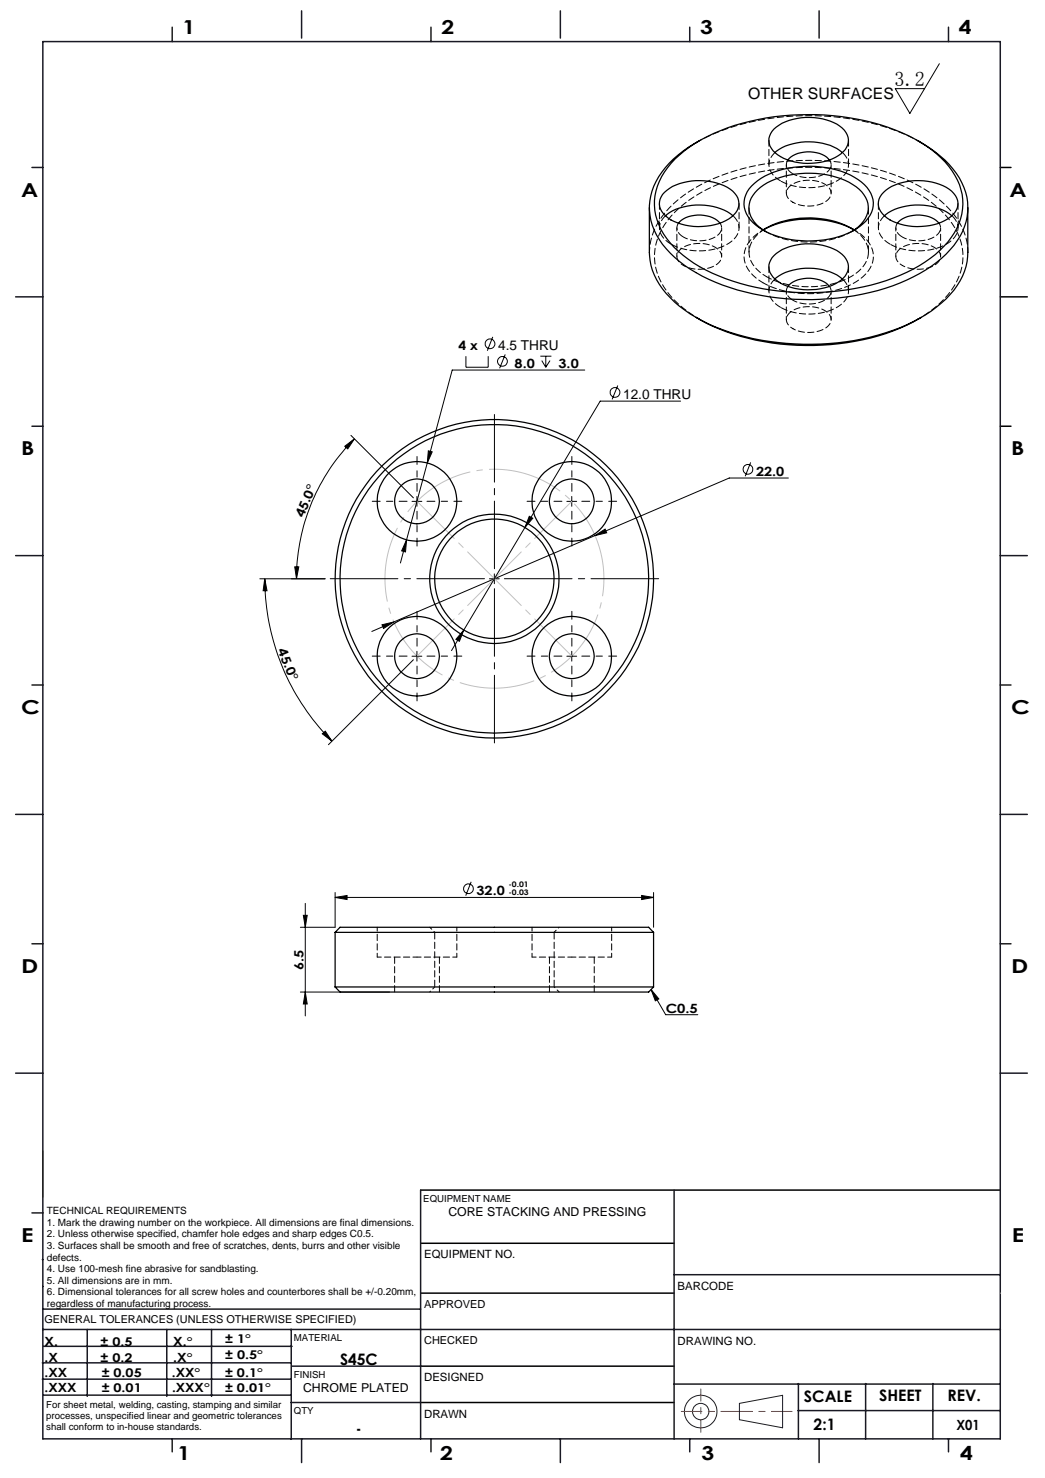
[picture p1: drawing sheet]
<svg xmlns="http://www.w3.org/2000/svg" width="210mm" height="297mm" viewBox="0 0 210 297" stroke-linecap="round" stroke-linejoin="round" font-family="sans-serif">
<g fill="none" stroke="#191924" stroke-width=".2">
<path d="M8.6 231.2v9.4M148.6 282l8.7-1.6v6.5l-8.7-1.6z"/>
<circle cx="140.8" cy="283.7" r="3.3"/>
<circle cx="140.8" cy="283.7" r="1.64"/>
</g>
<path d="M201 33.7h2.2M201 59.7h5.4M201 85.7h2.2M84.5 239.1h116.5M84.6 259.9h50.9M84.6 249.8h50.9M84.6 274.5h50.9M84.5 281.8h51" fill="none" stroke="#000" stroke-width=".3"/>
<path d="M136.9 283.6h22.3" fill="none" stroke="#f00" stroke-width=".2" stroke-dasharray="6.3 1.3 1.3 1.3" stroke-dashoffset="2.2"/>
<path d="M140.8 287.8v-8.7" fill="none" stroke="#f00" stroke-width=".2" stroke-dasharray="6.3 1.3 1.3 1.3" stroke-dashoffset="3.9"/>
<g fill="none" stroke="#191924" stroke-width=".3">
<path d="M8.6 8.4h192.4v280.7h-192.4zM34.6 5.5v2.9M60.6 2.2v5.5M86.6 5.5v2.9M112.6 2.2v5.5M138.6 5.5v2.9M164.6 2.2v5.5M190.6 5.5v2.9M6.4 33.7h2.2M3.1 59.7h5.5M6.4 85.7h2.2M3.1 111.7h5.5"/>
<path d="M201 111.7h5.4M6.4 137.7h2.2M201 137.7h2.2M3.1 163.7h5.5M201 163.7h5.4M6.4 189.6h2.2M201 189.6h2.2M3.1 215.6h5.5M201 215.6h5.4M84.5 239.1v50M135.5 239.1v50M6.4 243.7h2.2"/>
<path d="M8.5 253.1h.1M8.6 258.5h.1M135.5 256.1h65.5M8.5 277.1h49.9M8.5 273.9h49.9M8.6 267.2h192.4M8.6 263.1h75.9M8.8 270.5h49.9M17.5 267.2v13.4M33.5 267.2v13.4M42.5 267.2v13.4M58.5 267.2v22"/>
<path d="M58.6 274.5h26M135.5 278.1h65.5M160.4 278v11.1M174 278v11.1M187.5 278v11.1M8.8 280.3h49.7M34.6 289.1v2.6M58.5 281.8h26M60.6 289.1v4.8M86.6 289.1v2.6M112.6 289.1v4.8M138.6 289.1v2.6"/>
<path d="M160.4 283.5h40.5M164.6 289.1v4.8M190.6 289.1v2.6"/>
</g>
<path d="M201 259.9h.1" fill="none" stroke="#c0c0c0" stroke-width=".2"/>
<g fill="none" stroke="#000" stroke-width=".2">
<path d="M188.8 12.8l-6 10-2.9-5h5.9M93.6 71.6v2.2h4.5v-2.2M99 67.7l-1.1 2.8M101.5 71.2l-1.1 2.8M108.6 71.6h2.2M108.9 72.5l.8 1.3M109.7 71.6v2.2M110.5 72.5l-.8 1.3M117.5 74.4h-26.6l-5 18.6M124.1 77.5l-1.1 2.8M69.3 89.7l1.9-1.5-1.3 2zM70.5 87.5l12.6 12.5"/>
<path d="M71.2 88.2a39.5 39.5 0 0 0-11.6 28.1M83.8 99.8v1.9M85.9 93l-4.2 15.5M86.1 90.6l.8 .2-1 2.2zM114.9 99.8v1.9M136.8 80.6h-16.2l-27.4 46M150.8 92.9l-1 2.8M158.4 96.1h-11.9l-26.9 11.5M52.2 116.3h13.1M53.2 116.3l.5 2.4h-.8zM53.2 116.3a46.4 46.4 0 0 0 13.5 32.6M59.2 113.9h.8l-.4 2.4z"/>
<path d="M81.7 108.5l-.2 2.4-.8-.2zM81.7 108.5l-1.2 4.6M82.8 100.7h2M98.4 116.3h1.9M99.3 115.3v2M106.4 103.7l.7 .4-1.6 1.9zM113.9 100.7h2M119.6 107.6l2-1.3 .3 .8zM119.6 107.6l-40.5 17.4M76.8 125.6l2.3-.6-2 1.3zM79.1 125l-4.4 1.9M82.8 131.9h2"/>
<path d="M83.1 132.6l-17.1 17M83.8 130.9v2M93.2 126.6l-.9 2.3-.7-.4zM93.2 126.6l-2.5 4.1M113.9 131.9h2M114.9 130.9v2M64.8 147.5l.6-.6 1.3 2zM67.3 179.3v7h-6.9M94.7 177.2l-1.1 2.8M128.9 179.9l2.4 .4-2.4 .5zM131.3 179.3v7M60.4 199.4h17.9"/>
<path d="M61 183.9h.7l-.4 2.4zM61.3 199.4l.4 2.4h-.7zM61.3 181.5v22.6M67.3 180.3l2.4-.4v.9zM67.3 180.3h64M130.8 198.9l1.6 1.8-.7 .4zM130.8 198.9l3 5h6.4"/>
<circle cx="98.5" cy="69.1" r=".98"/>
<circle cx="101" cy="72.6" r=".98"/>
<circle cx="123.6" cy="78.9" r=".98"/>
<circle cx="150.3" cy="94.3" r=".97"/>
<circle cx="94.1" cy="178.6" r=".98"/>
</g>
<path d="M120.4 109.9a22 22 0 0 0-36.8-8.9 22 22 0 0 0 10 36.5 22 22 0 0 0 27.1-26.4l-.3-1.2" fill="none" stroke="#c0c0c0" stroke-width=".2" stroke-dasharray="15.2 1.3 1.3 1.3" stroke-dashoffset="5.2" stroke-linecap="butt"/>
<path d="M97.4 116.3h-31M99.4 114.3v-31M99.4 118.3v31M101.4 116.3h31" fill="none" stroke="#000" stroke-width=".2" stroke-dasharray="15.2 1.3 1.3 1.3" stroke-dashoffset="1.6"/>
<g fill="none" stroke="#000" stroke-width=".2" stroke-dasharray="15.2 1.3 1.3 1.3" stroke-dashoffset="13.6">
<path d="M83.8 98.7v-7M114.9 98.7v-7M81.8 100.7h-7M83.8 102.7v7M85.8 100.7h7M112.9 100.7h-7M114.9 102.7v7M116.9 100.7h7M81.8 131.8h-7M83.8 129.8v-7M83.8 133.8v7M85.8 131.8h7"/>
<path d="M112.9 131.8h-7M114.9 129.8v-7M114.9 133.8v7M116.9 131.8h7"/>
</g>
<path d="M83.8 100.7l31.1 31.1M114.9 100.7l-31.1 31.1" fill="none" stroke="#c0c0c0" stroke-width=".2" stroke-dasharray="15.2 1.3 1.3 1.3" stroke-dashoffset="4.7"/>
<g fill="#000">
<path d="M69.3 89.7l1.9-1.5-1.3 2zM59.2 113.9h.8l-.4 2.4z"/>
<path d="M53.2 116.3l.5 2.4h-.8zM64.8 147.5l.6-.6 1.3 2z"/>
<path d="M76.8 125.6l.3 .7 2-1.3zM119.6 107.6l2.3-.5-.3-.8z"/>
<path d="M61 183.9h.7l-.4 2.4zM61.3 199.4l.4 2.4h-.7z"/>
<path d="M130.8 198.9l1.6 1.8-.7 .4zM81.7 108.5l-1 2.2 .8 .2zM86.1 90.6l-.2 2.4 1-2.2zM93.2 126.6l-1.6 1.9 .7 .4zM106.4 103.7l-.9 2.3 1.6-1.9z"/>
<path d="M128.9 179.9l2.4 .4-2.4 .5zM67.3 180.3l2.4-.4v.9z"/>
</g>
<g fill="none" stroke="#000" stroke-width=".25">
<path d="M133.5 38.7a10.4 10.4 0 0 1 8.1-2.4 8.5 8.5 0 0 1 6.4 3 3.3 3.3 0 0 1-1.5 4.7 12.2 12.2 0 0 1-12.2-.2 3.2 3.2 0 0 1-.8-5.1zM135.7 31.9a33 33 0 0 1 16.6-7.9 49.8 49.8 0 0 1 30.3 3.3 20.6 20.6 0 0 1 9.8 8.9 11.3 11.3 0 0 1-1.9 12.4 28.2 28.2 0 0 1-13.9 8.3 50.3 50.3 0 0 1-33.5-2 22 22 0 0 1-10.3-8.8 11.3 11.3 0 0 1 2.1-13.3zM140.6 28.3a20 20 0 0 0-9.2 9.1 11.7 11.7 0 0 0 2.5 12.6 30.6 30.6 0 0 0 15.9 8.7 52.8 52.8 0 0 0 31.1-1.8 25.1 25.1 0 0 0 11.4-8.5 11.5 11.5 0 0 0-.8-14.5 24.2 24.2 0 0 0-7.1-5.6M151 37.4a15.5 15.5 0 0 1 10.7-4 17.6 17.6 0 0 1 11.4 3.2 5.1 5.1 0 0 1 1.7 6.7 11.2 11.2 0 0 1-7.2 4.5 20 20 0 0 1-15-2 5.5 5.5 0 0 1-2.7-6.6l.6-1.2zM155.5 25.9a11.4 11.4 0 0 1 9.8-2 6.8 6.8 0 0 1 5 3.2 3.3 3.3 0 0 1-1.8 4.2 12.1 12.1 0 0 1-12.2-.2 3.2 3.2 0 0 1-.8-5.2zM155.7 30.7a11.8 11.8 0 0 1 10.4-1.7l2.1 .8 1.1 .9M158.3 32.2a6.2 6.2 0 0 1 6.9-1.2l.9 .6 .6 .6M177.6 38.7a10.3 10.3 0 0 1 8-2.4 8.5 8.5 0 0 1 6.4 3 3.1 3.1 0 0 1-1 4.3 12.1 12.1 0 0 1-12.7 .2 3.3 3.3 0 0 1-1.5-4.2zM130.5 41.7v9a13.5 13.5 0 0 0 5.1 10l2 1.6 2.3 1.5M133.7 43.4a11.4 11.4 0 0 1 9.6-1.9l2.2 .7 1.8 1.2M136.3 44.9a6.2 6.2 0 0 1 6.9-1.2l.9 .6 .6 .6M153.4 46.2a18.5 18.5 0 0 1 18.2 0"/>
<path d="M153.7 46.4a5.4 5.4 0 0 1-3-6 8.7 8.7 0 0 1 6.1-4.7 18.2 18.2 0 0 1 15.2 1.8 4.8 4.8 0 0 1 1.9 6.4 7.4 7.4 0 0 1-2.6 2.5M153.7 46a20.6 20.6 0 0 1 17.6 0M155.5 51.4a10.4 10.4 0 0 1 8.1-2.4 8.5 8.5 0 0 1 6.4 3 3.2 3.2 0 0 1-1.5 4.7 12.1 12.1 0 0 1-12.2-.2 3.2 3.2 0 0 1-.8-5.1zM155.7 56.1a11.9 11.9 0 0 1 11.1-1.5l1.4 .6 1.1 .9M158.3 57.6a6.2 6.2 0 0 1 6.9-1.2l.9 .6 .6 .6M177.7 43.4a11.9 11.9 0 0 1 12.4-.9l1.2 .9M180.3 44.9a6.1 6.1 0 0 1 6.9-1.2l.9 .6 .6 .6M194.5 41.7v9a13.3 13.3 0 0 1-5.3 10.2 34.8 34.8 0 0 1-16 7.2 52.1 52.1 0 0 1-30.8-3l-2.5-1.3M139.9 63.8l.7 .4M185.1 63.8a46.6 46.6 0 0 1-28.3 5.3 42.8 42.8 0 0 1-16.2-4.9M67.3 187.4h64M67.3 198.3h64"/>
<path d="M67.3 198.3l1 1.1h62.1l.9-1.1M67.3 187.4l1-1.1h62.1l.9 1.1M67.3 187.4v10.9M131.3 187.4v10.9"/>
<circle cx="83.8" cy="100.8" r="8"/>
<circle cx="83.8" cy="100.8" r="4.5"/>
<circle cx="99.3" cy="116.3" r="12"/>
<circle cx="99.3" cy="116.3" r="32"/>
<circle cx="99.3" cy="116.3" r="13"/>
<circle cx="99.3" cy="116.3" r="31"/>
<circle cx="114.9" cy="100.8" r="8"/>
<circle cx="114.9" cy="100.8" r="4.5"/>
<circle cx="83.8" cy="131.9" r="8"/>
<circle cx="83.8" cy="131.9" r="4.5"/>
<circle cx="114.9" cy="131.9" r="8"/>
<circle cx="114.9" cy="131.9" r="4.5"/>
</g>
<g fill="none" stroke="#000" stroke-width=".2" stroke-dasharray="1.3 .6" stroke-dashoffset=".4">
<path d="M159.3 34.9a6.7 6.7 0 0 0 7.2-.6 1.66 1.66 0 0 0 .2-2.2M137.3 47.6a6.7 6.7 0 0 0 7.2-.6 1.66 1.66 0 0 0 .2-2.2M153.3 46.2l.7 .4M154 45.8l-.7 .4M154 55.6a6.1 6.1 0 0 1-3.5-5 5.7 5.7 0 0 1 2.9-4.4M171 46.6l.7-.4M171.7 46.2l-.7-.4M181.3 47.6a6.7 6.7 0 0 0 7.2-.6 1.66 1.66 0 0 0 .2-2.2M159.3 60.3a6.7 6.7 0 0 0 7.2-.6 1.66 1.66 0 0 0 .2-2.2M75.8 192.3h8M83.8 192.3h8M106.9 192.3h8"/>
<path d="M114.9 192.3h8"/>
</g>
<path d="M140.6 64.2a18.1 18.1 0 0 1-8.6-9.4 11.5 11.5 0 0 1 2.9-11.4 29.4 29.4 0 0 1 14.3-8 50.1 50.1 0 0 1 33.4 2.5 19.5 19.5 0 0 1 10.2 9.9 11.5 11.5 0 0 1-3.1 12.3l-2.7 2.4-2.6 1.7M75.8 186.3v6M91.8 192.3v-6M106.9 186.3v6M122.9 192.3v-6" fill="none" stroke="#000" stroke-width=".2" stroke-dasharray="1.3 .6" stroke-dashoffset=".5"/>
<path d="M139.9 28.7a48.8 48.8 0 0 1 29.7-5 42.7 42.7 0 0 1 15.6 5M155.7 30.6a3.2 3.2 0 0 0 .6 5.4l.6 .4M133.7 43.3a3.2 3.2 0 0 0 .6 5.4l.6 .4M150.5 41.7v9M153.7 46.4a18.6 18.6 0 0 0 17.6 0M155.7 56a3.2 3.2 0 0 0 .6 5.4l.6 .4M174.5 50.7v-9M177.7 43.3a3.2 3.2 0 0 0 .6 5.4l.6 .4M79.3 192.3v7M88.3 199.3v-7M110.4 192.3v7M119.4 199.3v-7" fill="none" stroke="#000" stroke-width=".2" stroke-dasharray="1.3 .6"/>
<path d="M137.3 53.4a6.7 6.7 0 0 0 7.2-.6 1.85 1.85 0 0 0-.8-3.1 6.7 6.7 0 0 0-7.1 .6 1.85 1.85 0 0 0 .7 3.1M159.3 40.7a6.7 6.7 0 0 0 7.2-.6 1.85 1.85 0 0 0-.8-3.1 6.7 6.7 0 0 0-7.1 .6 1.85 1.85 0 0 0 .7 3.1M181.3 53.4a6.7 6.7 0 0 0 7.2-.6 1.85 1.85 0 0 0-.8-3.1 6.7 6.7 0 0 0-7.1 .6 1.85 1.85 0 0 0 .7 3.1M159.3 66.1a6.7 6.7 0 0 0 7.2-.6 1.85 1.85 0 0 0-.8-3.1 6.7 6.7 0 0 0-7.1 .6 1.85 1.85 0 0 0 .7 3.1M86.4 186.3l1 1M87.4 198.3l-1 1M111.4 187.3l1-1M112.4 199.3l-1-1" fill="none" stroke="#000" stroke-width=".2" stroke-dasharray="1.3 .6" stroke-dashoffset=".7"/>
<path d="M158.3 32.1a1.85 1.85 0 0 0 1 2.8M136.3 44.8a1.85 1.85 0 0 0 1 2.8M158.3 57.5a1.85 1.85 0 0 0 1 2.8M180.3 44.8a1.85 1.85 0 0 0 1 2.8M87.4 187.3v11M111.4 198.3v-11" fill="none" stroke="#000" stroke-width=".2" stroke-dasharray="1.3 .6" stroke-dashoffset="-.1"/>
<path d="M153.7 46a6.6 6.6 0 0 0-4.2 5.7 6.5 6.5 0 0 0 3.8 5.1M194.5 50.7a13.7 13.7 0 0 0-5.5-10.4 38 38 0 0 0-19.4-7.6 49.8 49.8 0 0 0-28.8 4.4 19 19 0 0 0-9.8 10.3l-.4 1.9-.1 1.4" fill="none" stroke="#000" stroke-width=".2" stroke-dasharray="1.3 .6" stroke-dashoffset=".3"/>
<path d="M156.9 36.4a12.1 12.1 0 0 0 12.1-.6 3.1 3.1 0 0 0 .3-5.2M134.9 49.1a12.1 12.1 0 0 0 12.1-.6 3.1 3.1 0 0 0 .3-5.2M178.9 49.1a12.1 12.1 0 0 0 12.1-.6 3.1 3.1 0 0 0 .3-5.2M156.9 61.8a12.1 12.1 0 0 0 12.1-.6 3.1 3.1 0 0 0 .3-5.2" fill="none" stroke="#000" stroke-width=".2" stroke-dasharray="1.3 .6" stroke-dashoffset="-.2"/>
<path d="M153.3 56.8a20.2 20.2 0 0 0 18.8-.2 5.9 5.9 0 0 0 3.3-5.9 7.2 7.2 0 0 0-4.1-4.7M171.7 46.2a5.1 5.1 0 0 1 2.5 6.1 9.4 9.4 0 0 1-6.4 4.6 19 19 0 0 1-13.8-1.3" fill="none" stroke="#000" stroke-width=".2" stroke-dasharray="1.3 .6" stroke-dashoffset=".2"/>
<path d="M154.5 28.2v4.9M170.5 33.1v-4.9M132.5 40.9v4.9M148.5 45.8v-4.9M154.5 53.6v4.9M170.5 58.5v-4.9M176.5 40.9v4.9M192.5 45.8v-4.9" fill="none" stroke="#000" stroke-width=".2" stroke-dasharray="1.3 .6" stroke-dashoffset=".1"/>
<path d="M158 33.1v5.7M167 38.8v-5.7M136 45.8v5.7M145 51.5v-5.7M158 58.5v5.7M180 45.8v5.7M189 51.5v-5.7M167 64.2v-5.7" fill="none" stroke="#000" stroke-width=".2" stroke-dasharray="1.3 .6" stroke-dashoffset=".6"/>
<text font-size="4.1" x="179.8" y="17.2">3.2</text>
<g font-size="3.9">
<text x="36.7" y="6.9">1</text>
<text x="88.7" y="6.9">2</text>
<text x="140.7" y="6.9">3</text>
<text x="192.7" y="6.9">4</text>
<text x="4.2" y="39.5">A</text>
<text x="202.9" y="39.5">A</text>
<text x="4.2" y="91.5">B</text>
<text x="203.2" y="91.5">B</text>
<text x="4.2" y="143.5">C</text>
<text x="203.2" y="143.5">C</text>
<text x="4.2" y="195.5">D</text>
<text x="203.2" y="195.5">D</text>
<text x="4.2" y="249.6">E</text>
<text x="203.3" y="249.6">E</text>
<text x="35.7" y="293.4">1</text>
<text x="88.4" y="293.4">2</text>
<text x="141" y="293.4">3</text>
<text x="193" y="293.4">4</text>
</g>
<g font-size="3.2">
<text x="150.4" y="20">OTHER SURFACES</text>
<text x="68.3" y="274.2">S45C</text>
<text x="161.6" y="281.7">SCALE</text>
<text x="176.7" y="281.5">SHEET</text>
<text x="190.4" y="281.5">REV.</text>
<text x="163.5" y="287.4">2:1</text>
<text x="71.6" y="288.2">-</text>
</g>
<text font-size="2.8" x="192.2" y="287.3">X01</text>
<g font-size="2.7">
<text x="100.1" y="70.4">4.5 THRU</text>
<text x="125.2" y="80.2">12.0 THRU</text>
</g>
<g font-size="2.6">
<text x="92.1" y="70.4">4 x</text>
<text x="103.4" y="74">8.0</text>
<text x="112.2" y="74">3.0</text>
<text x="151.9" y="95.6">22.0</text>
<text x="61" y="104.2" transform="rotate(-68 61 104.2)">45.0°</text>
<text x="55.8" y="130.6" transform="rotate(68 55.8 130.6)">45.0°</text>
<text x="95.8" y="179.9">32.0</text>
<text x="61" y="194.9" transform="rotate(-90 61 194.9)">6.5</text>
<text x="133.8" y="203.5">C0.5</text>
</g>
<g font-size="2.5">
<text x="90.1" y="244.4">CORE STACKING AND PRESSING</text>
<text x="8.9" y="273.6">.X</text>
<text x="8.9" y="270.4">X.</text>
<text x="34.8" y="273.7">.X°</text>
<text x="34.8" y="270.5">X.°</text>
<text x="9" y="276.7">.XX</text>
<text x="9" y="279.7">.XXX</text>
<text x="34.5" y="276.7">.XX°</text>
<text x="34.6" y="279.8">.XXX°</text>
<text x="60.9" y="279.8">CHROME PLATED</text>
</g>
<g font-size="2.4">
<text x="45.2" y="270">± 1°</text>
<text x="20.2" y="270.4">± 0.5</text>
<text x="20.2" y="273.7">± 0.2</text>
<text x="45.2" y="273.2">± 0.5°</text>
<text x="20.4" y="279.7">± 0.01</text>
<text x="20.4" y="276.7">± 0.05</text>
<text x="45.2" y="276.7">± 0.1°</text>
<text x="45.2" y="279.7">± 0.01°</text>
</g>
<g font-size="2.3">
<text x="85.2" y="252.9">EQUIPMENT NO.</text>
<text x="136.2" y="259.2">BARCODE</text>
<text x="136.2" y="270.2">DRAWING NO.</text>
<text x="85.2" y="277.6">DESIGNED</text>
<text x="85.2" y="284.9">DRAWN</text>
</g>
<g font-size="2.2">
<text x="85.2" y="262.8">APPROVED</text>
<text x="8.9" y="265.9">GENERAL TOLERANCES (UNLESS OTHERWISE SPECIFIED)</text>
<text x="85.2" y="270.1">CHECKED</text>
</g>
<g font-size="2">
<text x="9.4" y="244">TECHNICAL REQUIREMENTS</text>
<text x="9.4" y="246.3">1. Mark the drawing number on the workpiece. All dimensions are final dimensions.</text>
<text x="9.4" y="248.6">2. Unless otherwise specified, chamfer hole edges and sharp edges C0.5.</text>
<text x="9.4" y="251">3. Surfaces shall be smooth and free of scratches, dents, burrs and other visible</text>
<text x="9.4" y="253.3">defects.</text>
<text x="9.4" y="255.6">4. Use 100-mesh fine abrasive for sandblasting.</text>
<text x="9.4" y="258">5. All dimensions are in mm.</text>
<text x="9.4" y="260.3">6. Dimensional tolerances for all screw holes and counterbores shall be +/-0.20mm,</text>
<text x="9.4" y="262.6">regardless of manufacturing process.</text>
</g>
<g font-size="1.9">
<text x="85.1" y="241.5">EQUIPMENT NAME</text>
<text x="59.1" y="269.5">MATERIAL</text>
<text x="59.1" y="276.9">FINISH</text>
<text x="9.3" y="282.9">For sheet metal, welding, casting, stamping and similar</text>
<text x="9.3" y="285.2">processes, unspecified linear and geometric tolerances</text>
<text x="9.3" y="287.4">shall conform to in-house standards.</text>
<text x="59.1" y="284.2">QTY</text>
</g>
<g font-size="1.5">
<text x="102.3" y="178.1">-0.01</text>
<text x="102.3" y="179.9">-0.03</text>
</g>
</svg>
